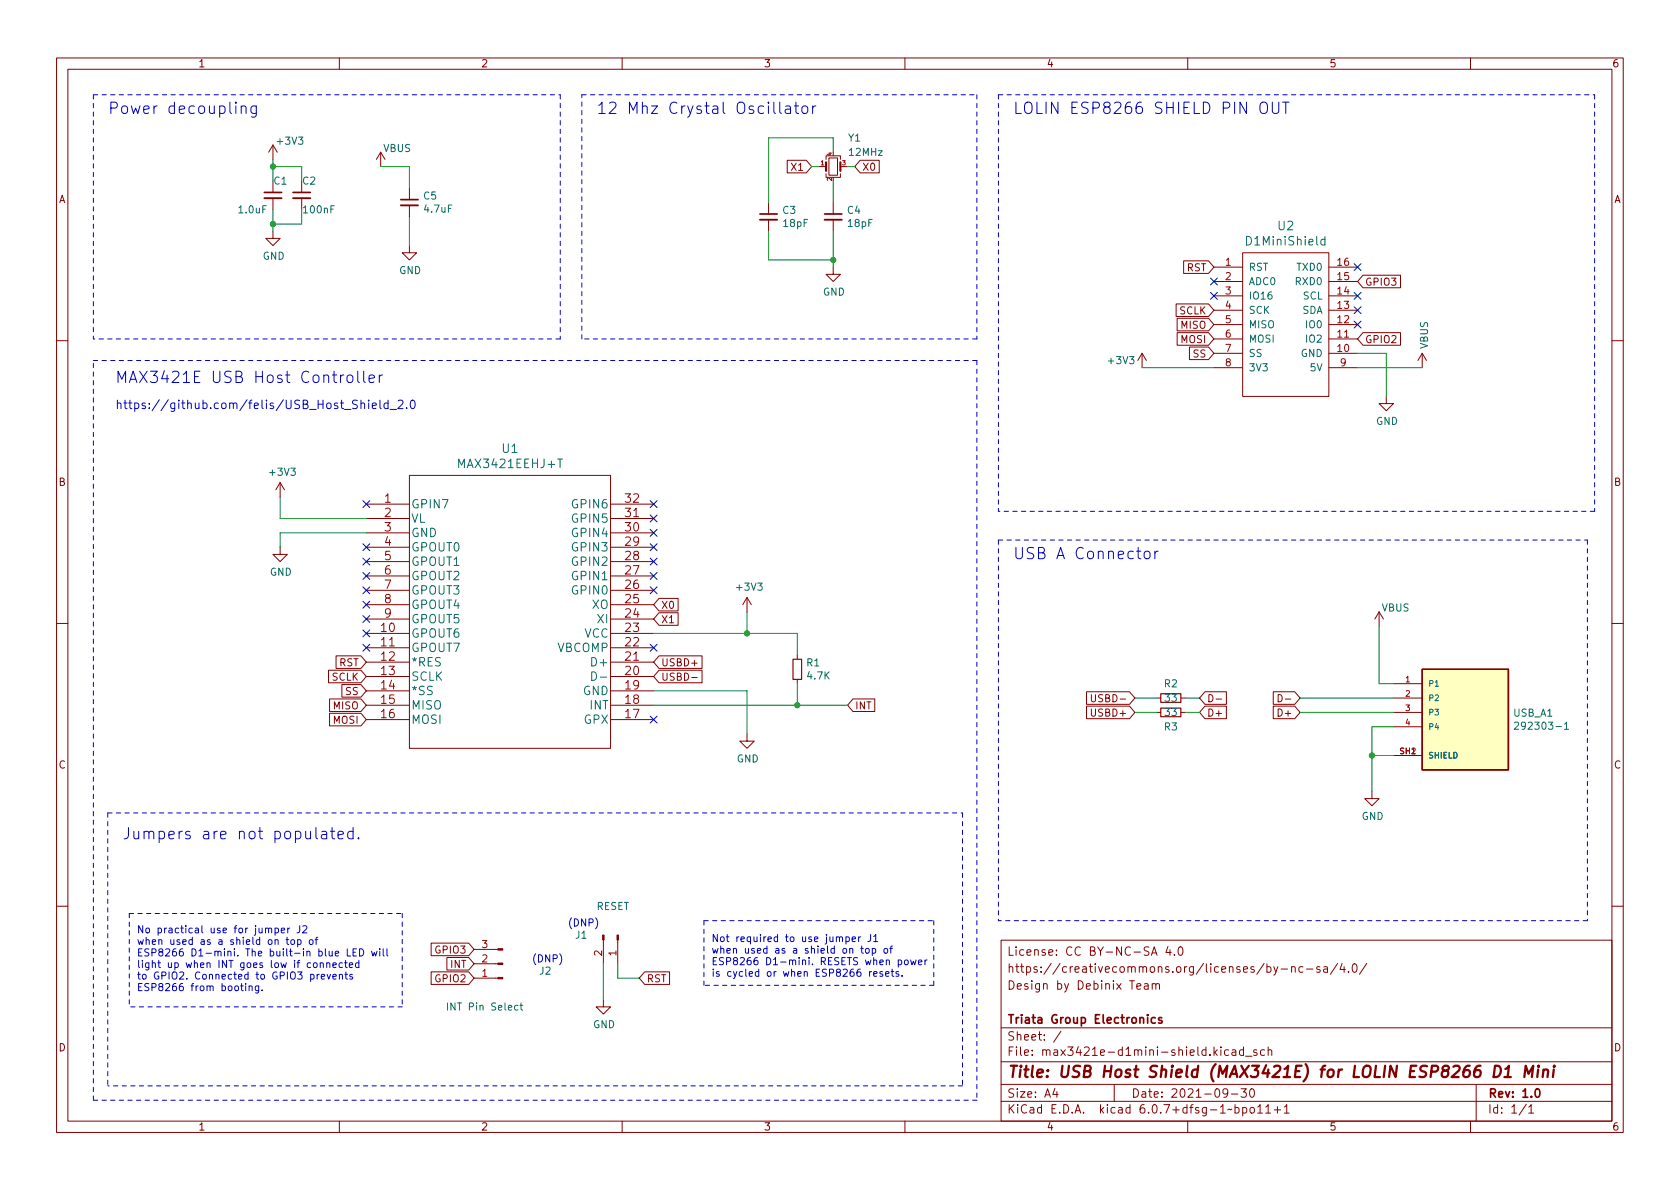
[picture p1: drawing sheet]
<svg xmlns="http://www.w3.org/2000/svg" width="297mm" height="210mm" viewBox="0 0 297 210" stroke-linecap="round" stroke-linejoin="round" font-family="sans-serif">
<g fill="none" stroke="#840000" stroke-width=".18">
<path d="M10 10.2h277v190.1h-277zM12 12.2h273v186.1h-273zM60 10.2v2M110 10.2v2M160 10.2v2M210 10.2v2M260 10.2v2M48.3 25.6l-.8 1.3M48.3 25.6v2.6M48.3 32v2M48.3 35v2.1M48.3 25.6l.7 1.3"/>
<path d="M53.3 32v2M53.3 35v2.1M67.3 26.9l-.8 1.3M67.3 26.9v2.6M67.3 26.9l.8 1.3M72.4 33.3v2M72.4 36.3v2M135.9 35.8v2M135.9 38.9v2M139.2 28.3h3.4l.9 1.2-.9 1.1h-3.4zM144.8 29.5h1.2M146 30.7v.7h2.6v-.7"/>
<path d="M146 28.2v-.6h2.6v.6M146.6 27.9h1.5v3.1h-1.5zM147.3 35.8v2M147.3 38.9v2M148.6 29.5h1.3M152.1 28.3h3.4v2.3h-3.4l-1-1.1zM48.3 40.9v1.3h1.2l-1.2 1.2-1.3-1.2h1.3M72.4 43.4v1.3h1.3l-1.3 1.3-1.3-1.3h1.3M147.3 47.2v1.3h1.3l-1.3 1.3-1.3-1.3h1.3M207.9 53.7h5.8l.9 1.2-.9 1.1h-5.8zM208.1 58.8h5.6l.9 1.1-.9 1.1h-5.6zM208.1 56.3h5.6l.9 1.1-.9 1.1h-5.6z"/>
<path d="M209.3 46.1h4.4l.9 1.1-.9 1.1h-4.4zM214.6 47.2h5.1M214.6 59.9h5.1M214.6 57.4h5.1M214.6 54.9h5.1M214.6 52.3h5.1M214.6 49.8h5.1M219.7 44.7h15.2v25.4h-15.2zM234.9 47.2h5.1M234.9 59.9h5.1M234.9 57.4h5.1M234.9 54.9h5.1"/>
<path d="M234.9 52.3h5.1M234.9 49.8h5.1M241 48.7h6.6v2.2h-6.6l-1-1.1zM241 58.8h6.6v2.2h-6.6l-1-1.1zM10 60.2h2M201.9 62.5l-.7 1.2M201.9 62.5v2.5M201.9 62.5l.8 1.2M210.3 61.4h3.4l.9 1.1-.9 1.1h-3.4zM214.6 62.5h5.1M214.6 65h5.1M234.9 62.5h5.1"/>
<path d="M234.9 65h5.1M245.1 70.1v1.3h1.3l-1.3 1.2-1.3-1.2h1.3M251.5 62.5l-.8 1.2M251.5 62.5v2.5M251.5 62.5l.7 1.2M285 60.2h2M49.5 96.8v1.2h1.3l-1.3 1.3-1.2-1.3h1.2M49.5 85.3l-.7 1.3M49.5 85.3v2.6M49.5 85.3l.8 1.3M64.8 89.1h7.6M64.8 91.7h7.6"/>
<path d="M64.8 99.3h7.6M64.8 96.8h7.6M64.8 94.2h7.6M72.4 84.1h35.5v48.2h-35.5zM107.9 89.1h7.7M107.9 91.7h7.7M107.9 99.3h7.7M107.9 96.8h7.7M107.9 94.2h7.7M10 110.2h2M58.1 118.5h5.7l1 1.1-1 1.1h-5.7zM59.4 116h4.4l1 1.1-1 1.1h-4.4z"/>
<path d="M64.8 112h7.6M64.8 114.5h7.6M64.8 117.1h7.6M64.8 119.6h7.6M64.8 109.5h7.6M64.8 106.9h7.6M64.8 104.4h7.6M64.8 101.8h7.6M107.9 112h7.7M107.9 114.5h7.7M107.9 117.1h7.7M107.9 119.6h7.7"/>
<path d="M107.9 109.5h7.7M107.9 106.9h7.7M107.9 104.4h7.7M107.9 101.8h7.7M116.5 108.4h3.4v2.2h-3.4l-.9-1.1zM116.5 105.8h3.4v2.2h-3.4l-.9-1.1zM116.5 118.5h7.6v2.2h-7.6l-.9-1.1zM116.5 116h7.6v2.2h-7.6l-.9-1.1zM122.3 119.8h1M132.1 105.7l-.8 1.2M132.1 105.7v2.5M132.1 105.7l.7 1.2"/>
<path d="M141 115.8v.8M243.8 108.2l-.7 1.3M243.8 108.2v2.5M243.8 108.2l.8 1.3M285 110.2h2M58.3 123.6h5.5l1 1.1-1 1.1h-5.5zM58.3 126.1h5.5l1 1.1-1 1.2h-5.5zM60.4 121.1h3.4l1 1.1-1 1.1h-3.4zM64.8 122.2h7.6M64.8 124.7h7.6M64.8 127.2h7.6M107.9 122.2h7.7"/>
<path d="M107.9 124.7h7.7M107.9 127.2h7.7M132.1 129.8v1.3h1.2l-1.2 1.2-1.3-1.2h1.3M141 120.1v.8M150.8 123.6h3.9v2.2h-3.9l-.9-1.1zM192.1 122.3h7.6l1 1.1-1 1.1h-7.6zM192.1 124.9h7.6l1 1.1-1 1.1h-7.6zM193 122.8v1.1l.2 .2h.2l.3-.2v-1.1M204.5 123.4h.7M204.5 126h.7M208.8 123.4h.7M208.8 126h.7"/>
<path d="M213 122.3h3.8v2.2h-3.8l-.9-1.1zM213 124.9h3.8v2.2h-3.8l-.9-1.1zM213.7 122.8a.64 .64 0 0 1 .8 .7 .64 .64 0 0 1-.8 .6zM215 123.6h1M225.1 124.9h3.8l1 1.1-1 1.1h-3.8zM225.1 122.3h3.8l1 1.1-1 1.1h-3.8zM226 122.8a.64 .64 0 0 1 .7 .7 .64 .64 0 0 1-.7 .6zM227.3 123.6h.9M242.6 139.9v1.3h1.2l-1.2 1.3-1.3-1.3h1.3M246.4 123.4h5.1M246.4 120.9h5.1M246.4 126h5.1"/>
<path d="M246.4 128.5h5.1M246.4 133.6h5.1M10 160.2h2M76.2 166.8h6.7l.9 1.1-.9 1.1h-6.7zM76.2 171.9h6.7l.9 1.1-.9 1.1h-6.7zM79 169.3h3.9l.9 1.1-.9 1.1h-3.9zM83.8 167.9h4.2M83.8 170.4h4.2M83.8 173h4.2M106.7 176.8v1.2h1.2l-1.2 1.3-1.3-1.3h1.3M106.7 166.2v4.2M109.2 166.2v4.2"/>
<path d="M114 171.9h4.4v2.2h-4.4l-1-1.1zM177 166.3h108v32h-108zM201 174.4l.7-.1-.1-.3-.4-.1-.2 .2 .1 .8h.5M202.4 174h.5l.1 .9M203 174.3l-.5 .1a.29 .29 0 0 0-.2 .2 .29 .29 0 0 0 .2 .3h.5M203.6 168.9l.5-1.5 .5 1.5M203.7 174.1l.2-.2 .4 .1 .1 .9M203.7 173.9v1M203.7 168.5h.7M204.4 174.1l.2-.2 .3 .1 .1 .9M206.5 167.4l-.4 1h1M206.9 167.9v1"/>
<path d="M207.6 168.8v.1M208.5 167.5l.1-.1a.81 .81 0 0 1 .6 .7 .81 .81 0 0 1-.3 .8h-.1a.81 .81 0 0 1-.6-.6 .81 .81 0 0 1 .3-.8zM225.9 170.9l-.5 1.4-.2 .1M226.5 171.4h1.1M228.4 171.1l.2-.2 .3 .1 .1 .9M228.4 170.9v1M230.4 171l-.5-.1-.3 .3v.4l.2 .3h.6M231 171.4h1.1M233.4 171l-.4-.1-.2 .2 .1 .3 .5 .1v.4h-.6M234.1 171h.5l.1 .9M234.7 171.3l-.5 .1a.29 .29 0 0 0-.2 .2 .29 .29 0 0 0 .2 .3h.5M236.5 170.4l-1.3 1.9"/>
<path d="M237.3 170.4l-.4 1h1M237.6 170.9v1M238.4 171.8v.1M239.2 170.6l.2-.2a.81 .81 0 0 1 .6 .7 .81 .81 0 0 1-.3 .8h-.1a.81 .81 0 0 1-.4-1.3zM241.6 170.4l-1.2 1.9M285 160.2h2M60 198.3v2M110 198.3v2M160 198.3v2M177 194.8h108M177 191.8h108M177 187.8h108"/>
<path d="M177 181.8h108M186.5 192.5l-.4 1h1M186.9 193v1M187.6 182.4l-1.3 1.9M197 191.8v3M210 198.3v2M215.9 185.1v.2M215.9 185.6v1M217.1 193.2l-.3 .3h-.3l-.3-.3 .2-.6 .4-.1 .2 .2a.99 .99 0 0 1-.4 1.3h-.2M217.2 185.7l-.4-.1-.3 .3v.4l.1 .3h.6M217.7 193.5h1.2M217.9 185.7h.5l.1 .9"/>
<path d="M218.4 195.9l.4-.1 .3 .3v.4l-.2 .3h-.5M218.4 195.3v1.5M218.5 186l-.5 .1a.29 .29 0 0 0-.2 .2 .29 .29 0 0 0 .2 .3h.5M219.4 192.5h1l-.5 .6 .4 .1v.7l-.2 .1h-.5l-.2-.1M219.7 195.9l.4-.1 .3 .3v.4l-.1 .3h-.6M219.7 195.8v1.5M219.9 185.7l-.5-.1-.3 .3v.4l.2 .3h.6M219.9 185.1v1.5M220.2 186.8h1.2M221.1 192.7l.2-.2a.81 .81 0 0 1 .6 .7 .81 .81 0 0 1-.3 .8h-.2a.81 .81 0 0 1-.3-1.3zM221.1 196l.2-.2 .4 .2 .1 .5-.2 .3h-.3l-.2-.1zM222.2 185.7l-.3-.1-.3 .2 .1 .3 .5 .1v.4h-.6"/>
<path d="M222.4 195.8l.4-.5v1.5M222.4 196.8h.8M223.6 185.7l-.5-.1-.2 .3v.4l.1 .3h.6M223.8 195.8l.4-.5v1.5M223.8 196.8h.8M224.2 185.8l.2-.2 .4 .1 .1 .9M224.2 185.1v1.5M225.3 196.3h1.1M225.9 195.7v1.1M227.1 195.8l.4-.5v1.5M227.1 196.8h.8M260 198.3v2"/>
<path d="M261 191.8v6.5M269.9 195.3l-1.3 1.9M270.3 195.8l.4-.5v1.5M270.3 196.8h.9"/>
</g>
<path d="M46.7 34h3.1M51.8 34h3.1M70.9 35.3h3M134.4 37.8h3M145.8 37.8h3M204.3 180l-.5-.1-.2 .3v.4l.1 .3h.6M205.4 180l-.3-.1-.3 .2 .1 .3 .5 .1v.4h-.6M271.6 192.6l.2-.1a.82 .82 0 0 1 .6 .7 .82 .82 0 0 1-.3 .8h-.2a.81 .81 0 0 1-.6-.6 .81 .81 0 0 1 .3-.8z" fill="none" stroke="#840000" stroke-width=".3"/>
<path d="M264.3 188.5h.5a1.08 1.08 0 0 1 .6 1 1.08 1.08 0 0 1-.8 1h-.5zM266 190.5h1.1M266.2 189l.6-.5-.2 2M269.5 190.5l.3-2 .5 1.4 .8-1.4-.3 2M272 189.1l-.2 1.4M272 188.5l-.1 .1 .1 .1 .1-.1-.1-.1v.2M272.9 189.3a.49 .49 0 0 1 .8 .1l-.1 1.1M272.9 189.1l-.1 1.4M274.7 189.1l-.1 1.4M274.8 188.5l-.1 .1 .1 .1 .1-.1-.1-.1v.2" fill="none" stroke="#840000" stroke-width=".4"/>
<path d="M140.2 116.6h1.5v3.5h-1.5zM205.2 122.7h3.6v1.5h-3.6zM205.2 125.2h3.6v1.5h-3.6z" fill="none" stroke="#840000" stroke-width=".2"/>
<path d="M234.3 42.4l-.5-.1-.3 .3v.4l.2 .3h.6M234.3 41.8v1.5M98.6 81.2h.9M104.6 118.8a.76 .76 0 0 1 .9 .8 .76 .76 0 0 1-.9 .7zM106.1 119.7h1.2M267.8 127.8l.5-.1 .2 .4-.8 .9h.8M276.6 128.1l.4-.4v1.3M276.6 129h.7M79.1 177.4v1.2M91.9 177.8h.5M92.1 177.4v1l.3 .2" fill="none" stroke="#006464" stroke-width=".18"/>
<g fill="#840000" stroke="#840000" stroke-width=".18">
<path d="M88 167.8h.9v.2h-.9z"/>
<path d="M88 170.3h.9v.3h-.9z"/>
<path d="M88 172.8h.9v.3h-.9z"/>
<path d="M106.6 165.3h.2v.9h-.2z"/>
<path d="M109.1 165.3h.2v.9h-.2z"/>
</g>
<path d="M46.7 35h3.1M51.8 35h3.1M70.9 36.3h3M134.4 38.9h3M145.8 38.9h3" fill="none" stroke="#840000" stroke-width=".33"/>
<path d="M146 28.7v1.5M148.6 28.7v1.5" fill="none" stroke="#840000" stroke-width=".38"/>
<path d="M251.5 118.4h15.2v17.7h-15.2z" fill="#ffffc2" stroke="#ffffc2" stroke-width=".18"/>
<path d="M251.5 118.4h15.2v17.7h-15.2z" fill="none" stroke="#840000" stroke-width=".25"/>
<g fill="none" stroke="#0000c2" stroke-width=".18">
<path d="M42.6 18.9a.5 .5 0 0 1 .9 .1v1.1M42.6 18.7v1.4M45.3 18.7v1.6a.54 .54 0 0 1-.8 .3M45.3 18.8l-.6-.1-.3 .4v.6l.2 .3 .1 .1 .6-.1M137.9 18.1v1.7l.3 .3M138.9 18.8l.2-.1 .6 .1 .1 1.3M139.8 19.2l-.7 .1a.39 .39 0 0 0-.3 .4 .39 .39 0 0 0 .3 .4l.7-.1M140.4 18.7h.8M140.7 18.1v1.7l.1 .2 .4 .1M142 18.8a.54 .54 0 0 1 .8 .3v.6a.54 .54 0 0 1-.5 .4 .54 .54 0 0 1-.5-.4v-.6zM143.7 18.7v1.4M144.2 18.7a.51 .51 0 0 0-.5 .4"/>
<path d="M222.9 18.3a.67 .67 0 0 1 .7-.2 .67 .67 0 0 1 .5 .6v.7a.67 .67 0 0 1-.7 .7 .67 .67 0 0 1-.6-.7zM225 18.1v1.6l.3 .4h.4l.4-.4v-1.6M226.8 18.1h1.1M227.3 18.1v2M61.4 66.5a.54 .54 0 0 1 .6-.2 .54 .54 0 0 1 .4 .4v.6a.54 .54 0 0 1-.5 .4 .54 .54 0 0 1-.6-.4zM63.2 70.8h-.6l-.2 .1v.4l.6 .3 .2 .4-.3 .3-.6-.1M63.3 65.6v1.8l.2 .2M63.8 71.4l.2-.1h.4l.1 1M63.8 70.8v1.5M64.3 65.6v1.8l.3 .2M65.2 70.8v.1M65.2 71.3v1"/>
<path d="M65.3 67l.9-.2-.1-.4-.6-.1-.2 .3v.9l.2 .1 .6-.1M65.8 71.8l.7-.2v-.3h-.5l-.2 .2 .1 .7h.6M67.1 66.3v1.3M67.2 70.8v1.2l.2 .3M67.6 66.3a.51 .51 0 0 0-.5 .4M68.6 71.3h-.4l-.3 .2v.5l.1 .2h.6M68.6 70.8v1.5M69 72.4h1.1M70.4 70.9l.6-.1 .2 .1 .1 .3-1 1.1h1M71.9 72.1v.2M72.8 70.8h.1a.81 .81 0 0 1 .6 .6 .81 .81 0 0 1-.3 .8l-.2 .1a.81 .81 0 0 1-.5-.7 .81 .81 0 0 1 .3-.8zM202.4 97.7a.54 .54 0 0 1 .5-.2 .54 .54 0 0 1 .4 .4v.5a.54 .54 0 0 1-.5 .4 .54 .54 0 0 1-.5-.4z"/>
<path d="M204.2 97.5v1.3M204.8 97.5a.51 .51 0 0 0-.6 .4M56.9 147.1l.2-.1 .6 .1 .1 1.2M57.8 147.5l-.7 .1a.39 .39 0 0 0-.3 .4 .39 .39 0 0 0 .3 .3l.7-.1M58.4 147h.8M58.7 146.3v1.7l.1 .2 .4 .1M59.8 147.7l.9-.2-.1-.4-.6-.1-.2 .3 .1 .9 .1 .1 .6-.1M62.4 147.1l-.5-.1-.4 .4v.6l.2 .2 .2 .1 .5-.1M62.4 146.3v2M63.4 148.1l.1 .1-.1 .1-.1-.1 .1-.1v.2M42.5 174.3h.5M42.7 173.9v1.1l.3 .2"/>
<path d="M43.4 174.3v.9M44 174.5l.2-.2 .3 .1 .1 .8M44 174.3v.9M45.7 174.3v1.1l-.2 .2h-.3M45.7 174.4l-.3-.1-.3 .3 .2 .5h.4M46.3 175.1v.1M48.6 164.2l.4-.1 .2 .3-.1 .5h-.5M48.6 164.1v1.3M49.7 164.5l.6-.1v-.2l-.4-.1-.2 .2 .1 .6h.5M50.6 166.2h.5M50.8 165.7v1.1l.3 .2M50.9 164.1v.9"/>
<path d="M51.2 164.1l-.3 .3M51.5 166.2h.3l.3 .2v.4l-.3 .2-.3-.1-.1-.1zM52.6 166.2h.4l.2 .2-.1 .5h-.5M52.6 166.2v1.2M53 163.7v.9a.41 .41 0 0 1-.5 .4M53.5 163.8l.5-.1 .3 .4-.8 .9h.8M54.8 166.2h.3l.3 .2v.4l-.3 .2-.3-.1-.1-.1zM55.5 170.3h.3l.3 .2v.4l-.3 .2-.3-.1-.1-.1zM55.7 166.2h.5M56.2 165.7l-.3 .2v1.1M56.6 170.4l.2-.1h.3l.1 .8M56.6 170.3v.8"/>
<path d="M56.8 172.7l.6-.1-.1-.2-.3-.1-.2 .2 .1 .6h.4M57.8 170.4l.2-.1h.3v.8M57.8 170.3v.8M57.8 172.3l.3 .8 .3-.8M58.9 170.7l.6-.1-.1-.3h-.4l-.1 .1v.6h.5M58.9 172.7l.6-.1-.1-.2-.4-.1-.1 .2v.6h.5M59.3 168.6l.6-.1-.1-.2-.3-.1-.2 .2v.6h.5M60 172.4l.2-.1 .3 .1 .1 .7M60 172.3v.8M60.6 170.3h-.4l-.3 .2 .2 .5h.5M60.9 170.3h.5M61 172.3h.5"/>
<path d="M61.1 169.8v1.1l.3 .2M61.2 171.9v1.1l.3 .1M61.4 167.8v1.3h.6M61.8 170.7l.6-.1-.1-.3h-.4l-.1 .1v.6h.5M62.3 172.4l-.3-.1-.2 .2 .1 .2 .4 .1v.3h-.5M62.4 168.4h.5M63 167.8h-.6v1.3h.6M63.5 170.3h-.4l-.2 .2 .1 .5h.5M63.5 169.8v1.3M63.6 167.8a.64 .64 0 0 1 .7 .6 .64 .64 0 0 1-.7 .7zM65.7 168.2l.2 .9 .3-.7 .2 .7 .3-.9M67.1 167.8v.1"/>
<path d="M67.1 168.2v.9M67.7 167.8v1.1l.2 .2M68.4 167.8v1.1l.2 .2M149.6 165.7h.3l.3 .2-.1 .6h-.5M149.6 165.7v1.2M150.7 166.1l.6-.1-.1-.3h-.4l-.1 .1v.7h.5M151.8 165.7v.8M152.2 165.7l-.4 .2M152.2 167.7h.5M152.4 167.3v1.1l.3 .2M153.1 167.8l.3-.1 .3 .3v.3l-.3 .3-.3-.1-.1-.2zM153.7 171.8v.8"/>
<path d="M153.9 165.2v1a.41 .41 0 0 1-.5 .3M154.1 171.8l-.4 .2M154.2 167.8l.4-.1 .2 .3-.1 .5h-.5M154.2 167.7v1.3M154.5 165.6l.3-.4v1.3M154.5 172.2l.6-.1-.1-.2-.3-.1-.2 .2v.6h.5M154.5 166.5h.7M156 171.9l-.3-.1-.1 .2v.2l.4 .1v.3h-.4M156.4 167.8l.3-.1 .3 .3v.3l-.3 .3-.3-.1-.1-.2zM156.6 172.2l.6-.1-.1-.2-.3-.1-.2 .2v.6h.5M157.3 167.7h.5M157.6 171.8h.4"/>
<path d="M157.7 171.4v1.1l.3 .1M157.8 167.3l-.3 .2v1.1M158.8 169.8h.4l.2 .2-.1 .5h-.5M158.8 169.8v1.2M158.9 171.9l-.3-.1-.2 .2 .1 .2 .4 .1v.3h-.5M159.5 172.5v.1M160 169.8h.3l.3 .2v.4l-.3 .2-.3-.1-.1-.1zM161 169.8l.2 .8 .3-.6 .2 .6 .3-.8M162.4 170.2l.6-.1-.1-.3h-.3l-.2 .1 .1 .6h.4M163.5 169.8v.8M163.9 169.8l-.4 .2"/>
</g>
<g fill="none" stroke="#0000c2" stroke-width=".18" stroke-dasharray=".8 .8">
<path d="M16.5 16.8v43.1M16.5 16.8h82.6M99.1 16.8v43.1M102.9 16.8h69.8M172.7 16.8v43.1M176.5 16.8v73.6M176.5 16.8h105.4M281.9 16.8v73.6M99.1 59.9h-82.6M102.9 59.9v-43.1M172.7 59.9h-69.8M16.5 63.7h156.2"/>
<path d="M172.7 63.7v130.9M176.5 95.5h104.2M176.5 95.5v67.3M280.7 95.5v67.3M281.9 90.4h-105.4M19 143.8v48.2M19 143.8h151.2M170.2 143.8v48.2M22.9 161.5v16.5M22.9 161.5h48.2M71.1 178h-48.2M71.1 161.5v16.5"/>
<path d="M124.5 162.8h40.6M124.5 162.8v11.4M165.1 162.8v11.4M165.1 174.2h-40.6M280.7 162.8h-104.2M16.5 194.6v-130.9M16.5 194.6h156.2M170.2 192h-151.2"/>
</g>
<g fill="none" stroke="#009600" stroke-width=".18">
<path d="M48.3 29.5h5v2.5M48.3 28.2v3.8M48.3 37.1v3.8M53.3 37.1v2.5h-5M67.3 29.5h5.1v3.8M72.4 38.3v5.1M143.5 29.5h1.3M147.3 26.9v-2.5h-11.4v11.4M147.3 32v3.8M149.9 29.5h1.2M135.9 40.9v5.1h11.4M147.3 40.9v6.3"/>
<path d="M201.9 65h12.7M240 65h11.5M240 62.5h5.1v7.6M49.5 87.9v3.8h15.3M64.8 94.2h-15.3v2.6M115.6 112h25.4v3.8M132.1 108.2v3.8M243.8 110.7v10.2h2.6M115.6 122.2h16.5v7.6M115.6 124.7h34.3M141 120.9v3.8M200.7 123.4h3.8"/>
<path d="M200.7 126h3.8M209.5 123.4h2.6M209.5 126h2.6M229.9 123.4h16.5M229.9 126h16.5M242.6 133.6h3.8M246.4 128.5h-3.8v11.4M106.7 170.4v6.4M109.2 170.4v2.6h3.8"/>
</g>
<g fill="none" stroke="#000084" stroke-width=".18">
<path d="M214 49.2l1.2 1.2M214 51.7l1.2 1.2M215.2 49.2l-1.2 1.2M215.2 51.7l-1.2 1.2M239.4 46.6l1.2 1.2M239.4 54.2l1.2 1.3M239.4 56.8l1.2 1.2M239.4 51.7l1.2 1.2M240.6 46.6l-1.2 1.2M240.6 54.2l-1.2 1.3M240.6 56.8l-1.2 1.2M240.6 51.7l-1.2 1.2"/>
<path d="M64.2 96.2l1.2 1.2M64.2 98.7l1.2 1.2M64.2 88.5l1.2 1.3M65.4 96.2l-1.2 1.2M65.4 98.7l-1.2 1.2M65.4 88.5l-1.2 1.3M115 91.1l1.2 1.2M115 93.6l1.2 1.2M115 88.5l1.2 1.3M115 96.2l1.2 1.2M115 98.7l1.2 1.2M116.2 91.1l-1.2 1.2"/>
<path d="M116.2 93.6l-1.2 1.2M116.2 88.5l-1.2 1.3M116.2 96.2l-1.2 1.2M116.2 98.7l-1.2 1.2M64.2 108.9l1.2 1.2M64.2 113.9l1.2 1.3M64.2 111.4l1.2 1.2M64.2 101.2l1.2 1.3M64.2 106.3l1.2 1.2M64.2 103.8l1.2 1.2M65.4 108.9l-1.2 1.2M65.4 113.9l-1.2 1.3"/>
<path d="M65.4 111.4l-1.2 1.2M65.4 101.2l-1.2 1.3M65.4 106.3l-1.2 1.2M65.4 103.8l-1.2 1.2M115 113.9l1.2 1.3M115 101.2l1.2 1.3M115 103.8l1.2 1.2M116.2 113.9l-1.2 1.3M116.2 101.2l-1.2 1.3M116.2 103.8l-1.2 1.2M115 126.6l1.2 1.3M116.2 126.6l-1.2 1.3"/>
</g>
<g fill="#009600" stroke="#009600" stroke-width=".18">
<circle cx="147.3" cy="46" r=".46"/>
<circle cx="141" cy="124.7" r=".46"/>
<circle cx="132.1" cy="112" r=".46"/>
<circle cx="48.3" cy="39.6" r=".46"/>
<circle cx="48.3" cy="29.5" r=".46"/>
<circle cx="242.6" cy="133.6" r=".46"/>
</g>
<g font-size="2.8" fill="#0000c2">
<text x="19" y="20.2">Power decoupling</text>
<text x="105.4" y="20.2">12 Mhz Crystal Oscillator</text>
<text x="179.1" y="20.2">LOLIN ESP8266 SHIELD PIN OUT</text>
<text x="20.3" y="67.7">MAX3421E USB Host Controller</text>
<text x="179.1" y="98.9">USB A Connector</text>
<text x="21.6" y="148.4">Jumpers are not populated.</text>
</g>
<text font-size="2.8" fill="#840000" x="178" y="190.6">Title: USB Host Shield (MAX3421E) for LOLIN ESP8266 D1 Mini</text>
<g font-size="2.1" fill="#006464">
<text x="226" y="40.7">U2</text>
<text x="220.7" y="43.4">D1MiniShield</text>
<text x="81.4" y="82.8">MAX3421EEHJ+T</text>
<text x="88.8" y="80.1">U1</text>
<text x="72.6" y="89.9">GPIN7</text>
<text x="101.4" y="89.9">GPIN6</text>
<text x="72.6" y="92.4">VL</text>
<text x="72.6" y="95">GND</text>
<text x="101.4" y="95">GPIN4</text>
<text x="101.4" y="92.4">GPIN5</text>
<text x="72.6" y="97.5">GPOUT0</text>
<text x="72.6" y="100.1">GPOUT1</text>
<text x="101.4" y="100.1">GPIN2</text>
<text x="101.4" y="97.5">GPIN3</text>
<text x="72.6" y="102.6">GPOUT2</text>
<text x="72.6" y="105.1">GPOUT3</text>
<text x="72.6" y="107.7">GPOUT4</text>
<text x="101.4" y="105.1">GPIN0</text>
<text x="101.4" y="102.6">GPIN1</text>
<text x="104.7" y="107.7">XO</text>
<text x="72.6" y="112.8">GPOUT6</text>
<text x="72.6" y="110.2">GPOUT5</text>
<text x="103.3" y="112.8">VCC</text>
<text x="105.7" y="110.2">XI</text>
<text x="72.6" y="115.3">GPOUT7</text>
<text x="72.6" y="117.8">*RES</text>
<text x="98.5" y="115.3">VBCOMP</text>
<text x="105" y="117.8">D+</text>
<text x="72.6" y="120.4">SCLK</text>
<text x="72.6" y="122.9">*SS</text>
<text x="72.6" y="125.5">MISO</text>
<text x="103.1" y="122.9">GND</text>
<text x="104.3" y="125.5">INT</text>
<text x="72.6" y="128">MOSI</text>
<text x="103.3" y="128">GPX</text>
</g>
<text font-size="2.1" fill="#0000c2" x="20.3" y="72.3">https://github.com/felis/USB_Host_Shield_2.0</text>
<g font-size="2.1" fill="#a90000">
<text x="68" y="88.9">1</text>
<text x="110.6" y="88.9">32</text>
<text x="68" y="91.4">2</text>
<text x="68" y="94">3</text>
<text x="110.6" y="94">30</text>
<text x="110.6" y="91.4">31</text>
<text x="68" y="96.5">4</text>
<text x="68" y="99.1">5</text>
<text x="68" y="101.6">6</text>
<text x="110.6" y="101.6">27</text>
<text x="110.6" y="99.1">28</text>
<text x="110.6" y="96.5">29</text>
<text x="68" y="104.1">7</text>
<text x="68" y="106.7">8</text>
<text x="110.6" y="106.7">25</text>
<text x="110.6" y="104.1">26</text>
<text x="67.4" y="111.8">10</text>
<text x="68" y="109.2">9</text>
<text x="110.6" y="111.8">23</text>
<text x="110.6" y="109.2">24</text>
<text x="67.4" y="114.3">11</text>
<text x="67.4" y="116.8">12</text>
<text x="67.4" y="119.4">13</text>
<text x="110.6" y="119.4">20</text>
<text x="110.6" y="116.8">21</text>
<text x="110.6" y="114.3">22</text>
<text x="67.4" y="121.9">14</text>
<text x="67.4" y="124.5">15</text>
<text x="110.6" y="124.5">18</text>
<text x="110.6" y="121.9">19</text>
<text x="67.4" y="127">16</text>
<text x="110.6" y="127">17</text>
</g>
<g font-size="2.1" fill="#840000">
<text x="178" y="172">https://creativecommons.org/licenses/by-nc-sa/4.0/</text>
<text x="178" y="169">License: CC BY-NC-SA 4.0</text>
<text x="178" y="175">Design by Debinix Team</text>
<text x="178" y="184">Sheet: /</text>
<text x="178" y="181">Triata Group Electronics</text>
<text x="178" y="186.7">File: max3421e-d1mini-shield.kicad_sch</text>
<text x="178" y="196.9">KiCad E.D.A. kicad 6.0.7+dfsg-1~bpo11+1</text>
<text x="178" y="194.1">Size: A4</text>
<text x="200" y="194.1">Date: 2021-09-30</text>
<text x="263" y="194.1">Rev: 1.0</text>
<text x="263" y="196.9">Id: 1/1</text>
</g>
<g font-size="1.8" fill="#840000">
<text x="35" y="11.9">1</text>
<text x="85" y="11.9">2</text>
<text x="135" y="11.9">3</text>
<text x="185" y="11.9">4</text>
<text x="235" y="11.9">5</text>
<text x="285" y="11.9">6</text>
<text x="10.3" y="35.9">A</text>
<text x="140.1" y="30.2">X1</text>
<text x="152.4" y="30.2">X0</text>
<text x="285.3" y="35.9">A</text>
<text x="209.8" y="48">RST</text>
<text x="241.3" y="50.5">GPIO3</text>
<text x="208.5" y="55.6">SCLK</text>
<text x="208.8" y="58.1">MISO</text>
<text x="208.8" y="60.7">MOSI</text>
<text x="211" y="63.2">SS</text>
<text x="241.3" y="60.7">GPIO2</text>
<text x="10.3" y="85.9">B</text>
<text x="285.3" y="85.9">B</text>
<text x="116.8" y="107.7">X0</text>
<text x="116.8" y="110.2">X1</text>
<text x="60" y="117.8">RST</text>
<text x="116.8" y="117.8">USBD+</text>
<text x="58.7" y="120.4">SCLK</text>
<text x="59" y="125.4">MISO</text>
<text x="61.1" y="122.9">SS</text>
<text x="116.8" y="120.4">USBD-</text>
<text x="151.1" y="125.4">INT</text>
<text x="193.8" y="124.2">USBD-</text>
<text x="59" y="128">MOSI</text>
<text x="193.3" y="126.7">USBD+</text>
<text x="213.4" y="126.7">D+</text>
<text x="226.3" y="126.7">D+</text>
<text x="10.3" y="135.9">C</text>
<text x="285.3" y="135.9">C</text>
<text x="77.1" y="168.6">GPIO3</text>
<text x="77.1" y="173.7">GPIO2</text>
<text x="79.7" y="171.2">INT</text>
<text x="114.3" y="173.7">RST</text>
<text x="10.3" y="185.9">D</text>
<text x="285.3" y="185.9">D</text>
<text x="35" y="199.9">1</text>
<text x="85" y="199.9">2</text>
<text x="135" y="199.9">3</text>
<text x="185" y="199.9">4</text>
<text x="235" y="199.9">5</text>
<text x="285" y="199.9">6</text>
</g>
<g font-size="1.8" fill="#006464">
<text x="49.2" y="25.6">+3V3</text>
<text x="67.8" y="26.9">VBUS</text>
<text x="150" y="25">Y1</text>
<text x="150.3" y="27.6">12MHz</text>
<text x="48.4" y="32.6">C1</text>
<text x="53.5" y="32.6">C2</text>
<text x="74.9" y="35.3">C5</text>
<text x="42.3" y="37.7">1.0uF</text>
<text x="53.8" y="37.7">100nF</text>
<text x="75.1" y="37.6">4.7uF</text>
<text x="138.4" y="37.8">C3</text>
<text x="138.6" y="40.1">18pF</text>
<text x="149.8" y="37.8">C4</text>
<text x="150" y="40.1">18pF</text>
<text x="46.4" y="45.9">GND</text>
<text x="220.7" y="47.9">RST</text>
<text x="229.4" y="47.9">TXD0</text>
<text x="70.6" y="48.5">GND</text>
<text x="145.5" y="52.3">GND</text>
<text x="220.7" y="50.4">ADC0</text>
<text x="220.7" y="53">IO16</text>
<text x="229.2" y="50.4">RXD0</text>
<text x="230.4" y="53">SCL</text>
<text x="220.7" y="55.5">SCK</text>
<text x="220.7" y="58">MISO</text>
<text x="230.2" y="55.5">SDA</text>
<text x="231.1" y="58">IO0</text>
<text x="196.1" y="64.4">+3V3</text>
<text x="220.7" y="60.6">MOSI</text>
<text x="220.7" y="63.1">SS</text>
<text x="220.7" y="65.7">3V3</text>
<text x="230" y="63.1">GND</text>
<text x="231.1" y="60.6">IO2</text>
<text x="231.8" y="65.7">5V</text>
<text x="252.5" y="61.7" transform="rotate(-90 252.5 61.7)">VBUS</text>
<text x="243.3" y="75.1">GND</text>
<text x="47.8" y="84.1">+3V3</text>
<text x="47.7" y="101.8">GND</text>
<text x="130.4" y="104.4">+3V3</text>
<text x="244.3" y="108.1">VBUS</text>
<text x="142.7" y="117.8">R1</text>
<text x="142.8" y="120.1">4.7K</text>
<text x="205.9" y="121.5">R2</text>
<text x="206" y="124.1">33</text>
<text x="205.9" y="129.2">R3</text>
<text x="206" y="126.6">33</text>
<text x="267.6" y="126.7">USB_A1</text>
<text x="268.8" y="129">292303-1</text>
<text x="130.2" y="134.8">GND</text>
<text x="240.7" y="145">GND</text>
<text x="105.4" y="160.9">RESET</text>
<text x="101.8" y="166">J1</text>
<text x="95.4" y="172.3">J2</text>
<text x="79.8" y="178.7">INT Pin Select</text>
<text x="104.8" y="181.8">GND</text>
</g>
<g font-size="1.8" fill="#a90000">
<text x="216.7" y="47">1</text>
<text x="236.5" y="47">16</text>
<text x="216.7" y="49.5">2</text>
<text x="216.7" y="52.1">3</text>
<text x="236.5" y="52.1">14</text>
<text x="236.5" y="49.5">15</text>
<text x="216.7" y="54.6">4</text>
<text x="216.7" y="57.1">5</text>
<text x="216.7" y="59.7">6</text>
<text x="236.5" y="59.7">11</text>
<text x="236.5" y="57.1">12</text>
<text x="236.5" y="54.6">13</text>
<text x="216.7" y="62.2">7</text>
<text x="216.7" y="64.8">8</text>
<text x="236.5" y="62.2">10</text>
<text x="237" y="64.8">9</text>
<text x="85.2" y="167.6">3</text>
<text x="85.2" y="172.7">1</text>
<text x="85.2" y="170.2">2</text>
<text x="106.4" y="169" transform="rotate(-90 106.4 169)">2</text>
<text x="109" y="169" transform="rotate(-90 109 169)">1</text>
</g>
<g font-size="1.8" fill="#0000c2">
<text x="24.1" y="165">No practical use for jumper J2</text>
<text x="24.1" y="167.1">when used as a shield on top of</text>
<text x="100.3" y="163.8">(DNP)</text>
<text x="125.7" y="166.6">Not required to use jumper J1</text>
<text x="24.1" y="169.1">ESP8266 D1-mini. The built-in blue LED will</text>
<text x="24.1" y="171.2">light up when INT goes low if connected</text>
<text x="24.1" y="173.2">to GPIO2. Connected to GPIO3 prevents</text>
<text x="94" y="170.2">(DNP)</text>
<text x="125.7" y="168.6">when used as a shield on top of</text>
<text x="125.7" y="170.7">ESP8266 D1-mini. RESETS when power</text>
<text x="125.7" y="172.7">is cycled or when ESP8266 resets.</text>
<text x="24.1" y="175.2">ESP8266 from booting.</text>
</g>
<g font-size="1.4" fill="#a90000">
<text x="248.5" y="120.6">1</text>
<text x="248.5" y="123.2">2</text>
<text x="248.5" y="125.7">3</text>
<text x="248.5" y="128.3">4</text>
<text x="247.5" y="133.3">SH1</text>
<text x="249.5" y="133.3">2</text>
</g>
<g font-size="1.4" fill="#006464">
<text x="252.5" y="121.4">P1</text>
<text x="252.5" y="123.9">P2</text>
<text x="252.5" y="126.5">P3</text>
<text x="252.5" y="129">P4</text>
<text x="252.5" y="134.1">SHIELD</text>
</g>
<g font-size="1.1" fill="#a90000">
<text x="145.1" y="29.2">1</text>
<text x="147.1" y="27.5" transform="rotate(-90 147.1 27.5)">4</text>
<text x="148.9" y="29.2">3</text>
<text x="147.1" y="32" transform="rotate(-90 147.1 32)">2</text>
</g>
</svg>
